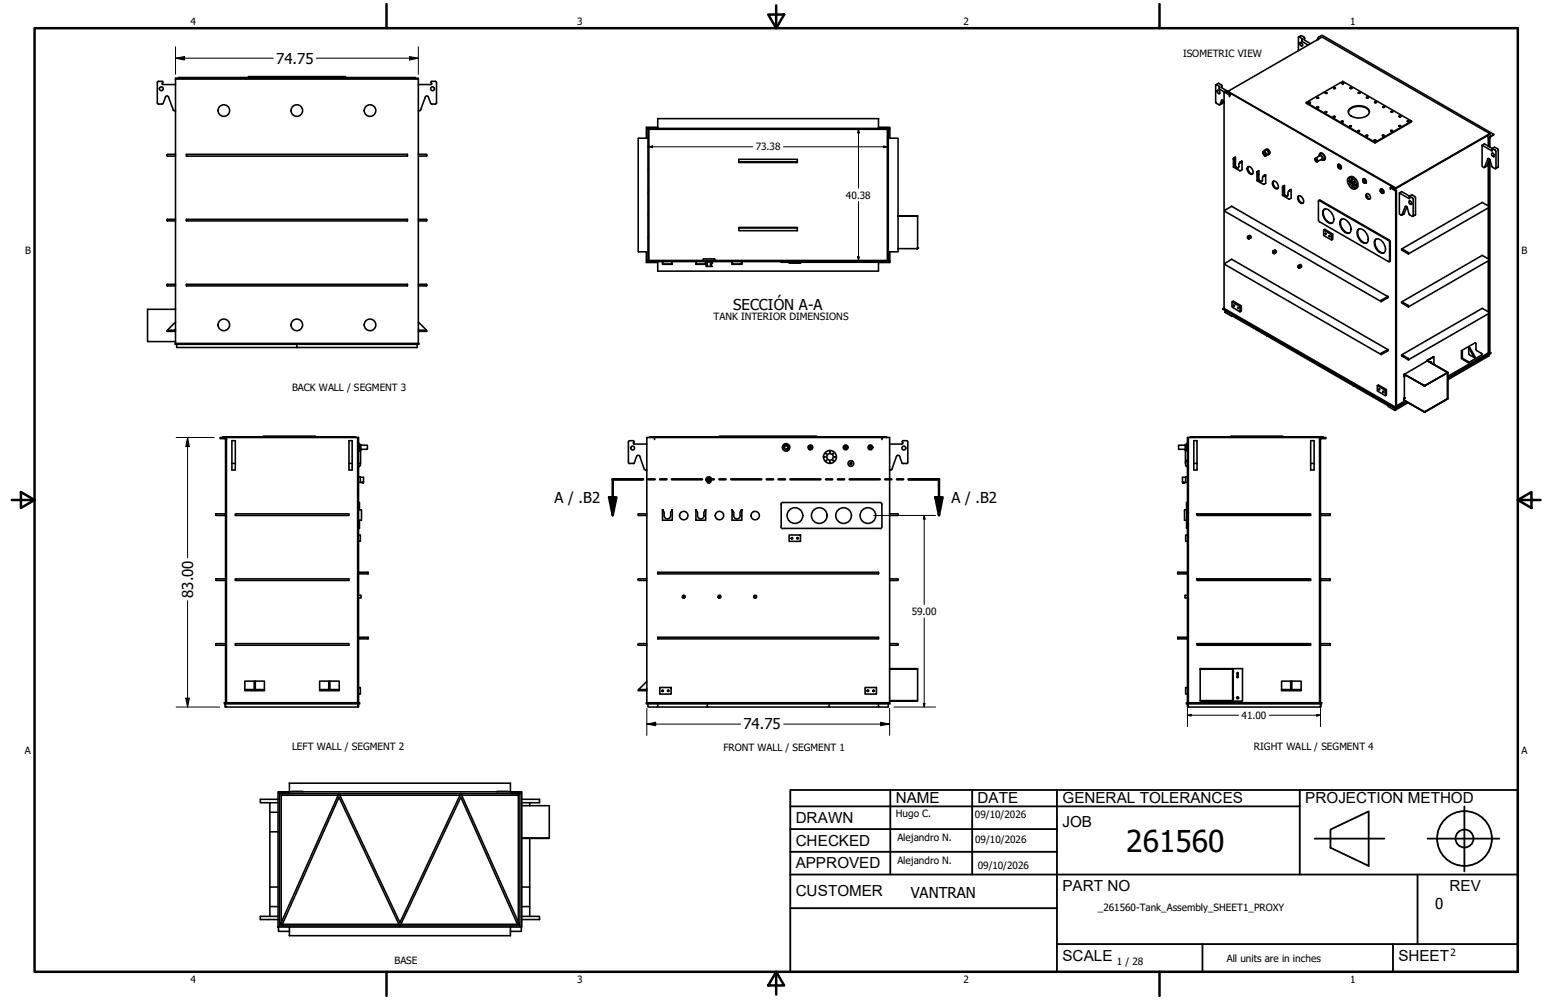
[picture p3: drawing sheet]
<svg xmlns="http://www.w3.org/2000/svg" width="432mm" height="279mm" viewBox="0 0 432 279" stroke-linecap="round" stroke-linejoin="round" font-family="sans-serif">
<!-- layer: Hatch (ANSI)-1 -->
<g fill="none" stroke="#000" stroke-width=".28">
<path d="M180.8 35.9l.2 .2M184.5 35.9l.2 .2M188.2 35.9l.1 .2M191.8 35.9l.2 .2M195.5 35.9l.2 .2M199.2 35.9l.1 .2M202.9 35.9l.1 .2M206.5 35.9l.2 .2M210.2 35.9l.2 .2M213.9 35.9l.1 .2M217.6 35.9l.1 .2M221.2 35.9l.2 .2"/>
<path d="M224.9 35.9l.1 .2M228.5 35.9l.2 .2M232.2 35.9l.1 .2M235.8 35.9l.2 .2M239.5 35.9l.2 .2M243.2 35.9l.1 .2M246.8 35.9l.2 .2M248.1 36.6l-.3 .2M181.2 40.6l-.2 .5M181.2 47l-.2 .4M181.2 53.3l-.2 .5M181.2 59.7l-.2 .4"/>
<path d="M248.1 58.7l-.3 .1M248.1 55l-.3 .2M248.1 51.3l-.3 .2M248.1 47.6l-.3 .2M248.1 44l-.3 .1M248.1 40.3l-.3 .2M181.2 66l-.2 .5M181.2 72.4l-.2 .4M181.7 72.8l.3 .3M186.2 72.8l.2 .3M190.7 72.8l.2 .3M195.1 72.8l.4 .3"/>
<path d="M197.5 74.2l-.2 .2M198.7 73.1l-.3 .2M199.6 72.8l.4 .3M204.2 72.8l.2 .3M208.7 72.8l.2 .3M213.1 72.8l.3 .3M217.6 72.8l.3 .3M222.1 72.8l.3 .3M226.6 72.8l.3 .3M231.1 72.8l.3 .3M235.6 72.8l.2 .3M240.1 72.8l.2 .3"/>
<path d="M244.5 72.8l.4 .3M248.1 69.7l-.3 .1M248.1 66l-.3 .2M248.1 62.3l-.3 .2"/>
</g>
<!-- layer: Visible (ANSI) -->
<g fill="none" stroke="#000" stroke-width=".44">
<path d="M362.7 10.4l.8-.4 .8 .4 .1 .8 1.6 1M363.1 11.9a.56 .56 0 0 1 .7 .3 .56 .56 0 0 1-.3 .7 .78 .78 0 0 1-.4-1zM365.4 12.6l-1.7-1v-.7l-1.1-.5v3.8M368 11l.3-.6 1-.6 47.9 27.7M43.9 23.1l.1 5.8 .3 .2 1.2-.1 .8-2.1 .5-.1 1.6 3.9M45.3 22.7h-1l-.4 .4M45.3 22.7l.2 .3-.2 .3M45.3 23.3l.2 .3h3.5M48.3 30.7l.4 .2M48.7 30.9h.3M49 22.1v73.8M49 21.8h67.8v.3h-67.8z"/>
<path d="M49.8 21.8v-.1h66.2v.1M69.3 21.7v-.3h27.2v.3M116.8 22.1v73.8M116.8 23.6h3.5M117.5 30.7l-.7 .2M118.8 27.1l.4-.3 .5 .3M118.8 27.1l-1.3 3.6M119.6 27.1l.7 1.7M120.3 28.9l.3 .2h1M120.5 23.3l-.1 .3M121.6 22.7l.3 .4M121.6 22.7l-1.2 .1 .1 .5"/>
<path d="M121.9 23.1v5.6l-.3 .4M180.7 35.9h67.8v.2h-67.8zM181 38.6h-2.8v31.8h2.8M181 36.1h.2v36.7h-.2zM183.7 35.9v-2.8h61.7v2.8M183.7 35.6h-3.2v3M245.4 35.6h3.1v3M247.8 36.1h.3v36.7h-.3zM248.1 38.6h2.7v31.8h-2.7M339.6 23.7l.8-.4 .9 .6-.2 .4 .2 .3 1.7 .9M340 25.3a.51 .51 0 0 1 .6 .2 .51 .51 0 0 1-.1 .7l-.5-.4zM341.6 28.1l-.3 .9-.6 .3"/>
<path d="M342.7 25.9l.9 .6M343 25.5l46.8 27.2 26.3-15.2v-.2l-46.8-26.9-26.3 15.1 46.8 27 26.3-15.2M343 25.5l-.5 .3M343.6 26.5l-2.9-1.5-.2-.3 .1-.5-.8-.5h-.3v4.9l1.1 .7 .6-1.3 .2-.1 .5 .9M343.6 26.5l-.2 .5v-.5l-1.5-.8v60.5l47.9 27.6 .2-.1v-60.5l-1.5-.9-.2 .2M343.6 26.5l.3-.3-.5 .3M364.8 28.6l10.2-5.9 19.3 11.1-10.3 6zM364.8 28.6v.2l19.2 11.1v-.1M365.6 28.8v-.2a.23 .23 0 0 1 .3-.2 .23 .23 0 0 1 0 .4 .23 .23 0 0 1-.3-.1l.4 .1M367.9 27.4h.3M367.9 27.2a.23 .23 0 0 1 .3-.1 .23 .23 0 0 1 0 .4 .23 .23 0 0 1-.3-.1zM367.9 30.1v-.3a.24 .24 0 0 1 .3 0 .24 .24 0 0 1 0 .4 .24 .24 0 0 1-.3-.1h.3"/>
<path d="M370.1 25.9l.1-.1a.24 .24 0 0 1 .4 0 .24 .24 0 0 1 0 .4 .24 .24 0 0 1-.4-.1zM370.1 31.4v-.2h.5l-.4 .2h.3M370.2 26h.4M372.4 32.7a.22 .22 0 0 1 .2-.3 .22 .22 0 0 1 .1 .4l-.3-.1h.4M372.5 24.7h.4M372.5 24.6h.5l-.4 .2zM374.7 34l.1-.2 .4 .1-.4 .2-.1-.1h.4M374.8 23.4l.2-.3 .3 .3h-.4h.3M376.6 31.4a2.78 2.78 0 0 1 3.1-1.7 2.67 2.67 0 0 1 2.8 1.7M377 35.4v-.3a.24 .24 0 0 1 .4 0 .24 .24 0 0 1 0 .3 .24 .24 0 0 1-.4 0h.4M377.1 30.3a4.2 4.2 0 0 1 5.3 .5 1.97 1.97 0 0 1-2.4 2.1 3.1 3.1 0 0 1-3.4-1.5v-.5zM377.1 24.7v-.1a.21 .21 0 0 1 .1-.2 .21 .21 0 0 1 .3 .1 .21 .21 0 0 1-.2 .3l-.2-.1h.4"/>
<path d="M379.2 36.5l.1-.1a.24 .24 0 0 1 .3 0 .24 .24 0 0 1 0 .4 .24 .24 0 0 1-.3-.1zM379.3 36.6h.4M379.4 26l-.1-.1a.22 .22 0 0 1 .4-.2 .21 .21 0 0 1 0 .4l-.3-.1h.4M381.6 38v-.2a.23 .23 0 0 1 .3-.1 .23 .23 0 0 1 0 .4 .23 .23 0 0 1-.3-.1h.4M381.7 27.4v-.3h.4v.3h-.4h.4M383.9 39.3v-.2l.4 .1-.4 .2 .3-.1M384 28.6v-.2l.4 .1-.4 .2 .4-.1M386.1 38v-.1a.21 .21 0 0 1 .1-.3 .21 .21 0 0 1 .3 .2 .21 .21 0 0 1-.2 .2h-.2h.4M386.3 30v-.2a.23 .23 0 0 1 .3-.1 .23 .23 0 0 1 0 .4 .23 .23 0 0 1-.3-.1h.4M388.5 36.6v-.2h.4v.2h-.4h.4M388.6 31.3v-.2a.23 .23 0 0 1 .4 0 .23 .23 0 0 1-.1 .3 .23 .23 0 0 1-.3-.1h.3M390.8 35.3h.4"/>
<path d="M390.8 35.1a.23 .23 0 0 1 .3-.1 .23 .23 0 0 1 0 .4 .23 .23 0 0 1-.3-.2zM390.8 32.6v-.2h.4v.2h-.4h.4M393.1 33.8v-.1a.24 .24 0 0 1 .4 0 .24 .24 0 0 1 0 .3 .24 .24 0 0 1-.4 0zM393.1 33.9h.4M394.3 33.8v.2l-10.3 5.9M415.4 37.9l.3 .5v2.4M46.7 43.2v.3M46.7 43.5l.1 .1M46.7 43.6h2.3M46.7 43.1h2.3M46.8 43.2l-.1 .1M52.1 43.1h61.7v.5h-61.7z"/>
<path d="M116.8 43.6h2.3M116.8 43.1h2.3M119.1 43.2l.1 .1M119.2 43.2v.3M119.2 43.5l-.1 .1M206.4 45.3l16.3 .1zM222.7 45.2v-.7h-16.3v.8M222.7 45.2v.1M344.5 44.3v2.4l1.8 1.1 .6-.4v-2.4M344.5 44.2l.1 .2zM344.6 44.4l.2 .6v.7a1.09 1.09 0 0 0 1.1 1.2M344.6 44.2l.5-.3z"/>
<path d="M344.6 44.4l.1 .6M344.7 45v.8a.89 .89 0 0 0 1.3 .9v-1l.3-.2M344.7 45h.1M345.1 43.9l-.1 2.5M346.4 45.3l-.1 .2M346.4 45.3l.5-.3-.4 .3M346.4 45.3h.1M346.5 45.3l-.2 .2M348.4 46.7a1.22 1.22 0 0 1 1.6 1.5 .65 .65 0 0 1-.6 .5 .65 .65 0 0 1-.7-.4l-.4-1.1zM348.7 46.5a1.43 1.43 0 0 0 1.1 2.1M351.1 48.3l.2 .5v.7a.88 .88 0 0 0 .3 .9 .88 .88 0 0 0 1 .1v-1l.3-.2M351.1 48.1v2.4l1.8 1 .6-.3v-2.4"/>
<path d="M351.1 48v.3M351.1 48l.5-.3-.4 .3M351.1 48h.1M351.2 48.2l.1 1.3a1.2 1.2 0 0 0 1.1 1.2M351.2 48.2l-.1 .1M351.2 48v.2M351.6 47.8v2.4M352.7 42.4a.67 .67 0 0 1 .8 .3 .67 .67 0 0 1-.1 .8 .89 .89 0 0 1-.7-1.1zM352.8 42.3l.7-.3a.74 .74 0 0 1 .8 1l-.8 .6h-.3v-.2M352.9 49.2l.1-.1zM352.9 42.5a.43 .43 0 0 1 .5 .2 .43 .43 0 0 1-.1 .6l-.4-.4zM353 49.1l.5-.3z"/>
<path d="M353.3 42a.72 .72 0 0 1 .8 0 .72 .72 0 0 1 .3 .8l-.1 .3-.4 .1M353.4 41.8l.4-.1a.94 .94 0 0 1 .7 1.4l-.3 .1M355.5 50.8a1.22 1.22 0 0 1 1.6 1.5 .62 .62 0 0 1-.6 .5 .62 .62 0 0 1-.6-.5l-.5-.7zM355.7 50.6a1.51 1.51 0 0 0 1.2 2M358.2 52.3v2.3l1.8 1 .6-.2v-2.4M358.3 52.3l.2 1.3a1.09 1.09 0 0 0 1.1 1.2M358.3 52.3v.1M358.3 52.3l-.1-.2 .1 .3M358.3 52.1l.5-.2zM358.3 52.4l.2 .5M358.5 52.9v1a.76 .76 0 0 0 .4 .8 .76 .76 0 0 0 .8-.1v-.9l.3-.3M358.5 52.9h.1"/>
<path d="M358.8 51.9l-.1 2.4M360.1 53.2l-.1 .2M360.1 53.2l.5-.3-.4 .3M360.1 53.2h.1M360.2 53.2l-.2 .2M362.6 54.7a1.45 1.45 0 0 1 1.3 2.1 1.35 1.35 0 0 1-1.3-2.1zM362.8 54.7a1.51 1.51 0 0 0 1.2 2M367.3 44.3a.53 .53 0 0 1 .6 .2 .53 .53 0 0 1-.2 .7l-.4-.4zM367.3 44.3l1.3-.8a.61 .61 0 0 1 .6 .3 .61 .61 0 0 1 0 .6l-1.3 .8M367.4 44.3a.46 .46 0 0 1 .5 .3 .46 .46 0 0 1-.2 .5l-.4-.4zM368.2 56.1l.3-.1 19.4 11.2 .2 .3v5.6h-.3l-19.2-11.1-.4-.5zM368.4 43.7a.45 .45 0 0 1 .4-.5 .45 .45 0 0 1 .5 .4 .57 .57 0 0 1 .3 .7 .57 .57 0 0 1-.6 .4l-.1-.1"/>
<path d="M368.4 56l.3-.1 19.3 11.2 .3 .4v5.4l-.3 .2M368.5 43.3a.56 .56 0 0 1 .5-.5 .56 .56 0 0 1 .6 .4 .94 .94 0 0 1 0 1.6l-.3-.1M368.7 42.9a1.22 1.22 0 0 1 1.4 1.5l-.3 .4M368.7 43.2l-.1 .1M369.6 44.5l-.3 .2M369.7 58.6a1.68 1.68 0 0 1 2.3 1 1.87 1.87 0 0 1-.1 2.8 2.83 2.83 0 0 1-2.2-3.8zM370 58.4a2.74 2.74 0 0 0 1.2 3.7l1 .2M373.6 46.3a.43 .43 0 0 1 .6 .2 .43 .43 0 0 1-.2 .6l-.3-.3zM373.6 46.4a.39 .39 0 0 1 .3-.5 .39 .39 0 0 1 .5 .4 .43 .43 0 0 1 .2 .5 .43 .43 0 0 1-.5 .3h-.1M373.8 46a.74 .74 0 0 1 .7 .3 .74 .74 0 0 1 0 .9M373.9 46.5l.1 .2zM376.6 50.5l.1 .2z"/>
<path d="M376.6 49.7a1.64 1.64 0 0 1 2.1 1.3 1.1 1.1 0 0 1 .2 1.1 1.1 1.1 0 0 1-.9 .7 2.38 2.38 0 0 1-1.4-3.1zM376.7 49.6l.4-.2a1.94 1.94 0 0 1 2.1 1.7v1.2l-.7 .5M376.9 49.8l.1 .2zM376.9 51.5l.1 .2zM377.1 50.5a.92 .92 0 0 1 1 .4 .92 .92 0 0 1-.1 1.1 1.17 1.17 0 0 1-.9-1.5zM377.4 50.4a1.16 1.16 0 0 0 .8 1.4M377.5 50.4l.1 .7 .7 .6M377.6 50l.1 .1zM377.6 52.3l.1 .2zM378.3 50.7l.1 .2zM378.3 52.3l.1 .2zM378.6 51.7l.1 .2z"/>
<path d="M380.6 50.4a.42 .42 0 0 1 .5-.4 .42 .42 0 0 1 .3 .5 .37 .37 0 0 1 .2 .5 .37 .37 0 0 1-.6 .1M380.7 50.3a.45 .45 0 0 1 .5 .3 .45 .45 0 0 1-.2 .5l-.3-.2zM380.7 50a.75 .75 0 0 1 .8 .3 .75 .75 0 0 1-.1 .9M380.9 50.6l.1 .1zM381.5 54.7a.54 .54 0 0 1 .5-.6 .54 .54 0 0 1 .6 .5 .56 .56 0 0 1 .2 .7 .56 .56 0 0 1-.7 .3l-.1-.1M381.6 54.6a.79 .79 0 0 0 .5 1M381.7 54.7l.3 .2 .1 .4-.4-.2zM385.5 53.2a.36 .36 0 0 1 .3-.5 .36 .36 0 0 1 .4 .4 .46 .46 0 0 1 .3 .6 .46 .46 0 0 1-.5 .3l-.1-.1M385.6 53.1a.46 .46 0 0 1 .5 .3 .46 .46 0 0 1-.2 .5l-.4-.4zM385.6 52.8a.71 .71 0 0 1 .8 .4 .71 .71 0 0 1-.1 .8M385.8 53.4l.1 .2zM388.3 52.9v-.4l1.5 .8"/>
<path d="M388.7 52.2l.1-.1-.3 .2 .9 .5M389.8 52.5v.2M389.8 53.3v60.5M390 53.2l-.2 .1M390.8 53.9l2.8 1.6 .2-.1-.2-.6 1 .5 .1 5.2-1.1-.6-.8-2.3-.3 .1-1 2.4-.7-.3zM390.8 53.9l.7-.4 2.2 1.3M392.9 57.8l-.7 2-.7 .3M393.6 56.1a.59 .59 0 0 1 .6 .4 .59 .59 0 0 1-.1 .7 .82 .82 0 0 1-.5-1.1zM393.6 54.9l.8-.4 1 .7v4.8l-.7 .5M414 40.6l2.7 1.6 .1-.7 .9 .5 .1 5.1-1.1-.5-.5-2-.4-.3-.3 .1-.8 2.4-.7-.3zM414 40.6l.6-.4 2.2 1.3M415.7 45.4v12.1"/>
<path d="M415.7 58v14.3M415.9 41v-2.5l.3-.5 1-.5v.2l-1.1 .8v2.6M415.9 44.8v53.9l-.2-.1M416.1 44.4l-.8 2-.7 .4M416.1 44.6v54l-.2 .1M416.6 42.9a.54 .54 0 0 1 .7 .2 .54 .54 0 0 1-.2 .7l-.4-.4zM417.4 41.1h.1M417.4 41.1l-.6 .4M417.4 41.1l.8 .4 .3 .4v4.8l-.8 .4M46.7 79.8l.1 .1M46.7 61.6l.1 .1M46.7 61.7h2.3"/>
<path d="M46.7 61.3h2.3M46.7 79.9h2.3M46.7 79.4h2.3M46.8 79.4l-.1 .4M46.8 61.3l-.1 .3M52.1 61.3h61.7v.4h-61.7zM52.1 79.4h61.7v.5h-61.7zM116.8 61.3h2.3l.1 .3M116.8 79.4h2.3l.1 .4M119.2 61.6l-2.4 .1M119.2 79.8l-2.4 .1M180.5 70.4v2.9h3.2"/>
<path d="M180.7 72.8h16.5v.3h-16.5zM183.7 73.1v2.7h61.7v-2.5M185 73.7l.2 .2M185 73.1v.6M185 73.7h.1M185.1 73.7l.1 .1M185.1 73.1v.6M185.2 73.8h2.4M185.2 73.8v.1M185.2 73.9h.3M185.5 73.9h2.1M185.5 73.8v.1"/>
<path d="M187.3 73.8v.1M187.6 73.8v.1M187.7 73.7l-.1 .1M187.7 73.7h.1M187.7 73.1v.6M187.8 73.7l-.2 .2M187.8 73.1v.6M194.4 73.7l.1 .2M194.4 73.1v.6M194.4 73.7h.1M194.4 73.7l.1 .1M194.5 73.8h2.5"/>
<path d="M194.5 73.8v.1M194.5 73.9h.3M194.8 73.9h2.2M194.8 73.8v.1M196.6 73.8v.1M197 73.8v.1M197 73.7v.1M197 73.7h.1M197 73.1v.6M197.1 73.7l-.1 .2M197.1 73.1v.6M197.2 73.1v.4"/>
<path d="M197.2 73.1h.5l-.2 1.3h-.2zM197.2 72.8h1.5M197.3 73.5v.9M197.5 74.4h.9M197.7 73.2h.6M197.7 73.1h.6M198.3 73.1h.5l-.1 1.3h-.3zM198.7 72.8h49.8v.3h-49.8zM198.8 73.1l-.1 1.3M199.6 72.3v.5v-.5h-3.2v.5M204.5 73.7l.1 .2M204.5 73.1v.6"/>
<path d="M204.5 73.7h.1M204.5 73.7l.1 .1M204.6 73.8h2.4M204.6 73.8v.1M204.6 73.9h.3M204.9 73.9h2.1M204.9 73.8v.1M206.4 63.6h16.3zM206.4 63.6v.9h16.3v-.9M206.7 73.8v.1M207 73.8v.1M207.1 73.7l-.1 .1"/>
<path d="M207.1 73.7h.1M207.1 73.1v.6M207.2 73.7l-.2 .2M218.2 73.1v.2h28.1v-.2M220.4 73.3v.2h3.2v-.2M248.5 70.4v2.9h-3.1M250.8 60.3h5.5l-5.5 .1h5.5v8.9M250.8 69.5h5.2M256.3 69.2l-.2 .3M256.3 69.3v.2h-.3M348.4 66.1a.36 .36 0 0 1 .5 .2 .36 .36 0 0 1-.2 .4l-.3-.2zM348.5 66.1l.5-.3 .4 .3v.3l-.5 .3"/>
<path d="M348.6 66.4l.1 .1-.1-.1M348.6 66.2l.2 .4zM348.7 66.2l.2 .3M348.7 66.3l.1 .1zM348.8 66.5l-.2-.3 .2 .4M348.8 66.3v.1M355.5 70.2a.38 .38 0 0 1 .5 .2 .38 .38 0 0 1-.2 .5zM355.5 70.2l.5-.4 .4 .2 .1 .5-.6 .4M355.6 70.4l.1 .3M355.6 70.3l.3 .4zM355.7 70.4l.1 .2M355.7 70.3l.2 .4"/>
<path d="M355.7 70.4l.2 .2M355.7 70.3l.2 .3zM355.8 70.4l.1 .1M355.8 70.4l.1 .2M355.9 70.4v.1M362.5 74.3a.36 .36 0 0 1 .5 .2 .36 .36 0 0 1-.2 .4zM362.6 74.2l.5-.3 .4 .3v.4l-.5 .3M362.6 74.5l.2 .2M362.6 74.4l.3 .1v.3zM362.8 74.7l-.1-.2 .2 .2M362.8 74.4l.2 .2M362.8 74.4l.2 .3-.3-.3v.1l.2 .2-.3-.2 .1-.1 .3 .3-.2-.3 .2 .3"/>
<path d="M362.9 74.5h.1M369.7 64.3l2.2 1.3M370.1 65.2l.3 .1-.1 .2zM371.3 65.8l.2 .4zM371.9 65.6l.3-.2v1.5l-.3 .2zM372.2 65.4l-2.2-1.3-.3 .2v1.5l2.2 1.3M374.6 61.3a1.82 1.82 0 0 1 2.3 1.4 1.56 1.56 0 0 1-.4 2.5 2.99 2.99 0 0 1-2.1-3.7zM374.8 61.2a2.56 2.56 0 0 0 .9 3.5l.5 .3h.8M379.2 64.3a1.53 1.53 0 0 1 2.4 .9 1.93 1.93 0 0 1 0 2.7 2.77 2.77 0 0 1-2.4-3.4zM379.6 64a2.4 2.4 0 0 0 .7 3.3l.7 .5h.8M384.1 67a1.76 1.76 0 0 1 2.5 1.2 1.74 1.74 0 0 1-.3 2.5 2.79 2.79 0 0 1-2.2-3.7zM384.4 66.8a2.66 2.66 0 0 0 1.2 3.6l.5 .3 .5-.1"/>
<path d="M391.5 69.5l1.9 1v.4l-1.8-1zM391.5 69.5l22.5-12.9 1.9 1v.4l-22.5 12.9M415.7 72.9v14.2M46.7 92.5l2.3 .1M46.9 92.3l-.2 .2M48.9 95.9h68.1v.3h-68.1zM49 90l-2.3 2.3h2l.3-.3M49 86.4h-7.8v9h7.8M49.3 96.2v.9h33.6v-.9M116.5 96.2v.9h-33.6M116.8 92l.3 .3h1.9M116.8 90l2.2 2.3"/>
<path d="M119 92.3l.2 .2M119.2 92.5l-2.4 .1M341.9 86l-.3 .2 48.1 27.8v.2l-48.1-27.8v-.2M342.1 86.7v.5l1.9 1.2 .2-.5M344 87.9v.5M344.1 84.3l2.2 1.4M344.2 88.3l9.7 5.6M344.6 85.3h.2l-.1 .3zM345.7 85.9l.2 .1v.2zM346.3 85.7l.4-.2v1.4l-.4 .2zM346.7 85.5l-2.3-1.4-.3 .2v1.5l2.2 1.3M353.9 93.5v.5l24.1 13.8"/>
<path d="M387.6 97.7v.3l-1.8 1.1M387.6 97.7l-1.8 1v.4M387.6 97.7l-43.6-25.2-1.9 1v.4l43.7 25.2M387.6 82.9v.3l-1.8 1.1M387.6 82.9l-1.8 1v.4M387.6 82.9l-43.6-25.2-1.9 1v.4l43.7 25.2M391.5 99.2l1.8 .9 .1 .4-1.9-1zM391.5 84.3l1.9 1v.4l-1.9-1zM391.5 99.1l22.5-12.9 1.9 1v.4l-22.5 12.9M391.5 84.3l22.5-12.9 1.9 1.1v.3l-22.5 12.9M400.5 99.7v2.1M408.2 98l.2 .2v1.8l1.6 1 .1 .3 3.9-2.2-.1-.3-1.5-.9-.2-2-.1-.1-3.9 2.2v2.2l1.9 1.1"/>
<path d="M410.2 97.2l1.6 2.7 .3-.1-1.6-2.8-.3 .2 .1 1.8 1.5 .9M415.7 98.6l-11.3 6.6M415.7 87.7v10.9M415.9 99.1v.3l-11.5 6.7M416.1 98.4l.3 .2v.2l-12 6.9M416.4 98.6l-12 6.9M378 107.4v.4l9.7 5.5M384.7 107.8l2.2 1.2M386.9 109l.3-.2v1.6l-.3 .2zM387.2 108.8l-2.2-1.2-.3 .2v1.4l2.2 1.4M387.7 113v.5l1.9 1.2M389.6 114.2v.5l.2-.1"/>
<path d="M389.8 114.2v.4M392.2 111.1l.1 .8 5.6 3.3-5.6-3.2zM392.2 111.1h.1M392.4 112l-2.4 1.4M392.7 112.2l-3 1.8M392.9 112.3l-3.2 1.9M393.3 112.5l-3.5 2.1M397.8 107.8l-5.6-3.2v.6l.2 .1-.2-.1v5.9M398.6 100.7v.1M398.7 100.8l5.7 3.2M398.7 100.8v-.2l1.7-1-1.7 1.2 5.7 3.2M398.7 100.8l5.6 3.3"/>
<path d="M398.7 100.8l-6.5 3.7M399.5 101.2l.2-.1v.2M399.6 101.1v.2M404.3 104.1l-6.4 3.7-5.7-3.2v.7l.1-.7 5.5 3.2M404.3 104.1l-6.3 3.7h-.2M404.3 104.1v7.3l-6.5 3.7-5.6-3.3v-.6M404.3 111.5l-6.4 3.6M404.3 104.1v7.4M404.3 111.5l-6.4 3.7M404.4 104l-.1 7.5M62.2 122.2v-.2h37.2v.2M62.7 122.3l.3 .1 .2 .4"/>
<path d="M63.2 122.2v74.1M64.8 129.5v1.8h.9v-1.8M64.8 129.5v-6.4h.9v6.4M64.8 129.5h.9M73.5 122v-.1h14.6v.1M97.5 129.5v1.8h.9v-1.8M97.5 129.5v-6.4h.9v6.4M97.5 129.5h.9M99.9 122.2h-38.4v.4h1.2l.3 .2v73.5M100.1 133.2h.5v1.6h-.5M100.1 130.3h.2M100.1 123.9h.2v2.1h-.2"/>
<path d="M100.3 130.4h.1M100.3 124l.1 .1M100.3 125.9h.4v3.6h-.6M100.4 125.8l-.1 .1M100.5 124.2h.3v1.6h-.3M100.6 130.1l-.3 .2M100.6 129.5v.5M100.6 133.3h.9v1.4h-.9M100.6 130h.1M100.8 124.4h1.8v1.1h-1.8M101.2 134.7h.3v.2h-.3zM175.5 123.5v5.7l.4 .3"/>
<path d="M175.9 129.5h.9M176.9 123.2l.2 .2-.2 .6 .2 .1M176.9 123.1h-1l-.4 .4M177.1 124.1h3.6M177.2 129.3l-.3 .2M177.8 127.5l-.6 1.8M177.8 127.5l.5-.3 .4 .3M178.7 127.5l1.3 3.6M180 131.1l.7 .2M181.4 122.2v-.2h66.2v.2M182.8 122.8v-.6h-2.1v74.1M182.8 122.2h63.5"/>
<path d="M197.8 134.7h.4v.2h-.4zM198.1 134.8a.79 .79 0 0 0 .5-1.2 .79 .79 0 0 0-1.3 0 .79 .79 0 0 0 .5 1.2M200.9 122v-.1h27.3v.1M246.3 122.8v-.6h2.2v74.1M248.5 124.1h3.5M249.1 131.1l-.6 .2M251.9 129.3l.3 .2M251.9 129.3l-.6-1.8-.3-.3h-.3l-1.6 3.9M252.2 123.1h1M252.2 123.2l-.2 .2 .1 .6-.2 .1M252.2 129.5h1M253.2 123.1l.4 .4"/>
<path d="M253.6 123.5v5.7l-.4 .3M330.3 134.9h.3zM330.3 134.7h.3M330.3 134.7v.2M330.4 134.9h.1M330.6 134.9h.1M330.6 134.7h.6M330.6 134.7v.2M331 124.4h-1.8v1.1h1.8M331.2 133.3h-.9v1.4M331.2 129v1M331.2 130h.1"/>
<path d="M331.2 129h.1M331.2 130.1l.3 .2M331.3 124.5v.9M331.3 125.4l.2 .2M331.3 124.2h-.3v1.6h.3M331.4 125.8l.1 .1M331.5 124l-.1 .1M331.5 125.5v.4M331.5 130.4h.1M331.5 124.3l-.2 .2M331.5 130.3h.2M331.5 124.3l.2 1.4"/>
<path d="M331.5 124.3h.2M331.7 128.7l-.5 .3M331.7 125.9h-.6l.1 3.6M331.7 123.9h-.2v.6M331.7 133.2h-.5v1.6h.5M331.9 122.2h38.4v.4h-1.2l-.3 .2v73.5M332.4 122.2v-.2h37.2v.2M333.4 129.5v1.8h.9v-1.8M333.4 129.5v-6.4h.9v6.4M333.4 129.5h.9M343.7 122v-.1h14.6v.1M366.1 129.5v1.8h.9v-1.8"/>
<path d="M366.1 129.5v-6.4h.9v6.4M366.1 129.5h.9M368.6 122.2v74.1M369.1 122.3l-.5 .3v.2M60.3 143.9l2.6 .1M60.3 143.6v.4M62.9 143.6l-2.6 .1M62.9 143.6l.1 .1M63 143.9l-.1 .1M65.7 143.6h31.8v.4h-31.8zM100.1 149.5h.5v1.8h-.5M100.1 142.4l.9 .2v2.8h-.9"/>
<path d="M100.1 140.4h.3v2M100.1 160l2.7-.1 .1 .4-2.8-.1M100.4 145.4v2.2h-.3M178.3 143.6v.4M178.4 143.6h2.3M178.4 144h2.3M183.7 159.9h61.7v.4h-61.7zM185 142.4v3h2.8v-3M185 142.4l.2 .2M185.2 142.6l.3 .5v.9a.92 .92 0 0 0 .9 1 .92 .92 0 0 0 .9-1v-.9l.3-.5M187.7 142.4l-.1 .2zM194.4 142.4v3h2.7v-3"/>
<path d="M194.4 142.4l.1 .2M194.5 142.6l.3 .5v.9a.89 .89 0 0 0 .9 1 .89 .89 0 0 0 .9-1v-.9l.4-.5M197 142.4v.2zM204.5 142.4v3h2.7v-3M204.5 142.4l.1 .2M204.6 142.6l.3 .5v.9a.92 .92 0 0 0 .9 1 .92 .92 0 0 0 1-1M207 142.6l-.3 .5v.9M207.1 142.4l-.1 .2zM207.1 142.4h.1M218.1 147.2l.5 .5M218.2 140.8v6.4M218.6 147.6h27.2"/>
<path d="M220.4 149.5h3.2v1.8h-3.2zM245.8 140.4h-27.2l-.5 .5M245.8 140.4l.5 .5M246.3 140.8v6.4l-.5 .5M248.5 143.6h2.2M248.5 144h2.2M250.7 143.6v.4M331.4 142.4l-.6 .2v2.8h.6M331.7 160l-2.7-.1-.1 .4 2.8-.1M331.7 149.5h-.5v1.8h.5M331.7 140.4h-.3v7.2h.3M334.3 143.6h31.8v.4h-31.8z"/>
<path d="M368.8 143.9l.1 .1M368.9 143.6l-.1 .1M368.9 143.6l2.6 .1M371.5 143.9l-2.6 .1M371.5 143.6v.4M60.3 161.8l.1 .4h2.5M62.9 179.8h-2.5v.5M62.9 161.7l-2.6 .1M62.9 179.8l.1 .1M62.9 161.7l.1 .1M63 162.1l-.1 .1M65.7 161.7h31.8v.5h-31.8z"/>
<path d="M65.7 179.8h31.8v.5h-31.8zM100.1 166.3h.7v.8h-.7M100.1 178.1h2.8l-.1 .4-2.7-.1M178.2 162l.1 .1M178.2 161.8v.3M178.2 180v.2M178.3 161.7l-.1 .1M178.3 179.9l-.1 .1M178.4 179.8h2.3M178.4 161.7h2.3M178.4 162.2h2.3M183.7 178.1h61.7v.4h-61.7z"/>
<path d="M248.5 179.8h2.2M248.5 161.7h2.2M248.5 162.2h2.2M250.7 179.9l.1 .1M250.7 161.7l.1 .1M250.8 162l-.1 .1M250.8 161.8v.3M250.8 180v.2M331.7 178.1h-2.7l-.1 .3h2.8M331.7 166.3h-.7v.8h.7M334.3 179.8h31.8v.5h-31.8zM334.3 161.7h31.8v.5h-31.8z"/>
<path d="M368.8 162.1l.1 .1M368.9 179.8l-.1 .1M368.9 161.7l-.1 .1M368.9 179.8h2.5v.5M368.9 161.7l2.6 .1M371.5 161.8l-.1 .4h-2.5M60.3 180.3h2.6M62.7 196.3h37.8v.4h-37.8zM62.9 196.7l.1 .8M63 196.7v.8h36.9v-.8v.8h.2v-.8M63 180.2l-.1 .1M68.4 192.7v.3h5.5v-.3h-2.6"/>
<path d="M68.4 192.7v-2.4h5.5v2.4M68.4 192.7h2.6M71 190.4h.3v2.3h-.3zM89.3 192.7v.3h5.4v-.3h-2.6M89.3 192.7v-2.4h5.4v2.4M89.3 192.7h2.5M91.8 190.4h.3v2.3h-.3zM99.9 196.2l-.2 .1M99.9 196.3v-74.1h.2v74.1M100.1 192.1h.5v1.8h-.5M178.2 180.2l.1 .1M178.2 192.9l2.5 .1"/>
<path d="M178.4 180.3h2.3M178.5 192.7l-.3 .2M180.5 196.3h68v.4h-68zM180.7 190.4l-2.2 2.3M180.7 192.4l-.3 .3h-1.9M181 196.7v.8h2.7v-.8M183.7 197.5h61.7M184.3 192.1h3.2v1.8h-3.2zM197.5 196.7v.8M231.6 196.7l-.1 .8M241.6 192.1h3.2v1.8h-3.2zM245.4 196.7v.8h2.7v-.8"/>
<path d="M248.5 186.8l7.8 .1M248.5 186.9h7.5zM248.5 187.6v.1M248.5 195v.1M248.5 180.3h2.2M250.8 180.2l-.1 .1M256 186.9h.3v8.9h-7.8h7.5M256.3 195.8l-7.8 .1M331.3 196.3h37.8v.4h-37.8zM331.7 196.7v.8h.2v-.8v.8h36.9v-.8M331.7 192.1h-.5v1.8h.5M331.7 196.3v-74.1h.2v74.1"/>
<path d="M331.9 196.2l.2 .1M335.2 195.8l9.1 .1zM335.2 186.9h9.1M335.4 186.9h8.9M344.3 186.9l-9.1-.1v9M344.3 186.9v8.9h-8.9M344.4 186.8h2.6v9.1h-2.7v-9.1l.1 9.1M345.5 188.1l.2 1.3 .1-1.3M345.5 188.1l.2-.2 .1 .2M357.9 192.7v.3h5.5v-.3h-2.6M357.9 192.7v-2.4h5.5v2.4M357.9 192.7h2.6"/>
<path d="M360.5 190.4h.3v2.3h-.3zM368.8 180.2l.1 .1M368.9 196.7l-.1 .8M368.9 180.3h2.6M75.4 232.4v15.4M77.7 223.3h-5v1h2.7M77.7 226.9h-2.3v5.5h2.3M77.7 224.3h-2.3v2.6M77.7 221.2h68v37.8h-68zM78.1 221.7h67.1v37h-67.1zM78.1 221.6h2.7v.1h-2.7zM78.5 222.2h66.3v36.1h-66.3z"/>
<path d="M80.8 221.2v-2.4h61.8v2.4M81.4 221.2h3.2M94.7 221.7l17 36 17-36 16.3 36.5-.4 .2-15.9-35.6-17 36-17-36-15.9 35.6-.4-.2zM138.8 221.2h3.2M142.6 221.6h2.6v.1h-2.6zM145.7 223.3h5v1h-2.7M145.7 225.1h7.7v9.1h-7.7l7.7 .1h-7.7M145.7 224.3h2.3M148 224.3v.8M148 234.3v13.5M75.4 256h-2.7v.9h5M75.4 256h2.3"/>
<path d="M75.4 253.3v2.7M77.7 247.8h-2.3v5.5h2.3M77.8 259v1.2h3M80.8 259v2.4h61.8v-2.4M145.6 259v1.2h-3M145.7 247.8h2.3v5.5h-2.3M145.7 256h2.3M148 256h2.7v.9h-5M148 253.3v2.7"/>
<circle cx="45.1" cy="24.8" r=".54"/>
<circle cx="62.5" cy="30.9" r="1.62"/>
<circle cx="82.9" cy="30.9" r="1.62"/>
<circle cx="103.3" cy="30.9" r="1.62"/>
<circle cx="120.8" cy="24.8" r=".54"/>
<circle cx="348.7" cy="66.4" r=".17"/>
<circle cx="355.8" cy="70.5" r=".19"/>
<circle cx="62.5" cy="90.8" r="1.62"/>
<circle cx="82.9" cy="90.8" r="1.62"/>
<circle cx="103.3" cy="90.8" r="1.62"/>
<circle cx="385.3" cy="108.8" r=".14"/>
<circle cx="386.4" cy="109.4" r=".16"/>
<circle cx="176.7" cy="125.2" r=".54"/>
<circle cx="198" cy="134" r=".35"/>
<circle cx="198" cy="134" r=".67"/>
<circle cx="198" cy="134" r=".48"/>
<circle cx="219.6" cy="125" r=".79"/>
<circle cx="219.6" cy="125" r=".48"/>
<circle cx="219.6" cy="125" r=".54"/>
<circle cx="219.6" cy="125" r="1.05"/>
<circle cx="226.3" cy="125" r=".48"/>
<circle cx="226.3" cy="125" r=".1"/>
<circle cx="226.3" cy="125" r=".67"/>
<circle cx="230.3" cy="127.7" r=".1"/>
<circle cx="230.8" cy="126.7" r=".1"/>
<circle cx="230.8" cy="128.7" r=".1"/>
<circle cx="231.8" cy="129.1" r=".1"/>
<circle cx="231.8" cy="126.3" r=".1"/>
<circle cx="231.8" cy="127.7" r=".92"/>
<circle cx="231.8" cy="127.7" r="1.81"/>
<circle cx="232.8" cy="126.7" r=".1"/>
<circle cx="232.8" cy="128.7" r=".1"/>
<circle cx="233.2" cy="127.7" r=".1"/>
<circle cx="236.2" cy="125" r=".67"/>
<circle cx="236.2" cy="125" r=".1"/>
<circle cx="236.2" cy="125" r=".48"/>
<circle cx="237.6" cy="129.5" r=".79"/>
<circle cx="237.6" cy="129.5" r=".29"/>
<circle cx="243.1" cy="125" r=".67"/>
<circle cx="243.1" cy="125" r=".1"/>
<circle cx="243.1" cy="125" r=".48"/>
<circle cx="252.4" cy="125.2" r=".54"/>
<circle cx="191" cy="144" r="1.17"/>
<circle cx="200.9" cy="144" r="1.17"/>
<circle cx="210.9" cy="144" r="1.17"/>
<circle cx="221.2" cy="150.4" r=".22"/>
<circle cx="222" cy="144" r="2.19"/>
<circle cx="222.8" cy="150.4" r=".22"/>
<circle cx="228.8" cy="144" r="2.19"/>
<circle cx="235.6" cy="144" r="2.19"/>
<circle cx="242.4" cy="144" r="2.19"/>
<circle cx="191" cy="166.7" r=".22"/>
<circle cx="191" cy="166.7" r=".41"/>
<circle cx="200.9" cy="166.7" r=".22"/>
<circle cx="200.9" cy="166.7" r=".41"/>
<circle cx="210.9" cy="166.7" r=".22"/>
<circle cx="210.9" cy="166.7" r=".41"/>
<circle cx="185.1" cy="193" r=".22"/>
<circle cx="186.7" cy="193" r=".22"/>
<circle cx="242.4" cy="193" r=".22"/>
<circle cx="244" cy="193" r=".22"/>
<circle cx="345.7" cy="195" r=".29"/>
</g>
<g fill="#000">
<circle cx="368" cy="11" r=".22"/>
<circle cx="342.1" cy="59.1" r=".22"/>
<circle cx="344.6" cy="44.2" r=".22"/>
<circle cx="344.6" cy="44.4" r=".22"/>
<circle cx="346.3" cy="45.5" r=".22"/>
<circle cx="351.3" cy="48.8" r=".22"/>
<circle cx="352.9" cy="49.3" r=".22"/>
<circle cx="353" cy="49.1" r=".22"/>
<circle cx="358.3" cy="52.1" r=".22"/>
<circle cx="360" cy="53.4" r=".22"/>
<circle cx="197.3" cy="74.4" r=".22"/>
<circle cx="198.7" cy="74.4" r=".22"/>
<circle cx="198.8" cy="73.5" r=".22"/>
<circle cx="256" cy="69.5" r=".22"/>
<circle cx="256.3" cy="69.3" r=".22"/>
<circle cx="392.2" cy="111.2" r=".22"/>
<circle cx="330.5" cy="134.9" r=".22"/>
<circle cx="344.3" cy="195" r=".22"/>
<circle cx="344.3" cy="187.7" r=".22"/>
</g>
<g fill="none" stroke="#000" stroke-width=".7">
<path d="M170.1 138.9h2l-1 5.1zM179.6 133.9h-8.5v10.1M181 133.9h1.9M184.3 133.9h1.9M187.6 133.9h8.5M197.6 133.9h1.8M200.9 133.9h1.8M204.2 133.9h8.5M214.1 133.9h1.9M217.4 133.9h1.9M220.7 133.9h8.5M230.7 133.9h1.8"/>
<path d="M234 133.9h1.8M237.3 133.9h8.4M247.2 133.9h1.8M250.5 133.9h1.8M253.8 133.9h8.5v10.1M261.2 138.9h2.1l-1 5.1z"/>
</g>
<path d="M170.1 138.9h2l-1 5.1zM261.2 138.9h2.1l-1 5.1z" fill="#000"/>
<!-- layer: Borde (ANSI) -->
<g fill="none" stroke="#000" stroke-width=".7">
<path d="M9.7 7.9h414.2v263.6h-414.2zM107.9 1.1v6.8M214.6 4.1h4.4l-2.2 3.8zM216.8 1.5v6.4M323.8 1.1v6.8M3.3 139.7h6.4M5.8 137.5l3.9 2.2-3.9 2.2zM423.9 139.7l3.8-2.2v4.4zM423.9 139.7h6.4M107.9 271.5v6.8M216.8 271.5l2.2 3.8h-4.4zM216.8 271.5v6.4"/>
<path d="M323.8 271.5v6.8"/>
</g>
<!-- layer: Title (ANSI)-1 -->
<g fill="none" stroke="#000" stroke-width=".51">
<path d="M220.7 220.7h203.2v50.8h-203.2zM220.7 225.3h142.3M220.7 231.6h74.5M220.7 238h74.5M248.7 220.7v23.6M271.5 220.7v23.6M295.2 220.7v50.8M363 220.7v23.6M367.2 234.3h19.5M371.6 231.8l10.7-5.1v15.2l-10.7-5zM398.7 234.3h20.1M409 225.3v18.2"/>
<path d="M220.7 244.3h203.2M220.7 253.7h74.5M395.9 244.3v19.5M295.2 263.8h128.7M335.9 263.8v7.7M389.1 263.8v7.7"/>
<circle cx="409" cy="234.3" r="7.7"/>
<circle cx="409" cy="234.3" r="2.51"/>
</g>
<!-- layer: Cota (ANSI) -->
<g fill="none" stroke="#000" stroke-width=".28">
<path d="M49 16.3l2.5-.5v1zM49 16.3h27.3M49 13.1v7.7M88.3 16.3h28.5M114.4 15.8l2.4 .5-2.4 .5zM116.8 13.1v7.7M239.8 36.1l.2 1h-.5zM239.8 36.1v16.5M181.2 41l1-.2v.5zM181.2 41h29M218.8 41h29M239.8 56.3v16.5"/>
<path d="M246.8 40.8l1 .2-1 .3zM239.5 71.8h.5l-.2 1zM49.2 122.2h10.6M52.4 122.2l.5 2.6h-1zM52.4 122.2v33.6M244 144h17.3M258.1 144l.3 1h-.5zM258.1 144v24.9M52.4 167.8v29.7M258.1 172.7v24.8M49.2 197.5h12.1M51.9 195.1h1l-.5 2.4z"/>
<path d="M180.7 197.9v7.6M248.5 197.9v7.6M249.7 197.5h11.6M257.9 196.5h.5l-.3 1zM331.7 199.8l1-.2v.5zM331.7 199.8h14.2M331.7 197.9v5.1M354.5 199.8h14.3M367.8 199.6l1 .2-1 .3zM368.8 197.9v5.1M180.7 202.3l2.4-.5v1zM180.7 202.3h26.2"/>
<path d="M218.9 202.3h29.6M245.9 201.8l2.6 .5-2.6 .5z"/>
</g>
<g fill="#000">
<path d="M49 16.3l2.5-.5v1zM114.4 15.8l2.4 .5-2.4 .5zM239.8 36.1l.2 1h-.5zM181.2 41l1-.2v.5zM246.8 40.8l1 .2-1 .3zM239.5 71.8h.5l-.2 1zM52.4 122.2l.5 2.6h-1zM258.1 144l.3 1h-.5zM51.9 195.1h1l-.5 2.4zM257.9 196.5h.5l-.3 1zM331.7 199.8l1-.2v.5zM180.7 202.3l2.4-.5v1z"/>
<path d="M245.9 201.8l2.6 .5-2.6 .5zM367.8 199.6l1 .2-1 .3z"/>
</g>
<text font-size="8.4" x="314.6" y="238.1">261560</text>
<g font-size="4.3">
<text x="250.2" y="224.2">NAME</text>
<text x="273" y="224.2">DATE</text>
<text x="296.7" y="224.3">GENERAL TOLERANCES</text>
<text x="364.6" y="224.3">PROJECTION METHOD</text>
<text x="222.2" y="229.9">DRAWN</text>
<text x="296.7" y="230.9">JOB</text>
<text x="222.2" y="236.3">CHECKED</text>
<text x="222.2" y="242.6">APPROVED</text>
<text x="222.2" y="250.3">CUSTOMER</text>
<text x="296.7" y="249">PART NO</text>
<text x="404.8" y="248.9">REV</text>
<text x="296.7" y="268.4">SCALE</text>
<text x="390.6" y="268.4">SHEET</text>
</g>
<g font-size="4.2">
<text x="77.2" y="17.8">74.75</text>
<text x="204.8" y="86.5">SECCIÓN A-A</text>
<text x="154.9" y="140.7">A / .B2</text>
<text x="265.7" y="140.7">A / .B2</text>
<text x="53.9" y="167" transform="rotate(-90 53.9 167)">83.00</text>
<text x="207.6" y="203.8">74.75</text>
<text x="254.4" y="250.8">VANTRAN</text>
<text x="400.9" y="254">0</text>
</g>
<g font-size="2.8">
<text x="53.2" y="6.9">4</text>
<text x="161.2" y="6.9">3</text>
<text x="269.1" y="6.9">2</text>
<text x="377.1" y="6.9">1</text>
<text x="330.5" y="16">ISOMETRIC VIEW</text>
<text x="211.1" y="42">73.38</text>
<text x="236.3" y="55.5">40.38</text>
<text x="7" y="70.9">B</text>
<text x="424.9" y="70.9">B</text>
<text x="199.3" y="89.5">TANK INTERIOR DIMENSIONS</text>
<text x="81.6" y="109.3">BACK WALL / SEGMENT 3</text>
<text x="254.6" y="171.8">59.00</text>
<text x="346.8" y="200.9">41.00</text>
<text x="81.6" y="209.7">LEFT WALL / SEGMENT 2</text>
<text x="202.1" y="209.9">FRONT WALL / SEGMENT 1</text>
<text x="350.2" y="209.7">RIGHT WALL / SEGMENT 4</text>
<text x="6.9" y="210.6">A</text>
<text x="424.9" y="210.6">A</text>
<text x="250.2" y="228.3">Hugo C.</text>
<text x="272.3" y="228.4">09/10/2026</text>
<text x="250.6" y="234.9">Alejandro N.</text>
<text x="272.4" y="235.6">09/10/2026</text>
<text x="250.6" y="241.5">Alejandro N.</text>
<text x="273.1" y="242.8">09/10/2026</text>
<text x="306.6" y="254.5">_261560-Tank_Assembly_SHEET1_PROXY</text>
<text x="110.2" y="269.4">BASE</text>
<text x="312" y="269.7">1 / 28</text>
<text x="342.6" y="268.7">All units are in inches</text>
<text x="405.1" y="267.1">2</text>
<text x="53.2" y="274.6">4</text>
<text x="161.2" y="274.6">3</text>
<text x="269.1" y="274.6">2</text>
<text x="377.1" y="274.6">1</text>
</g>
</svg>
